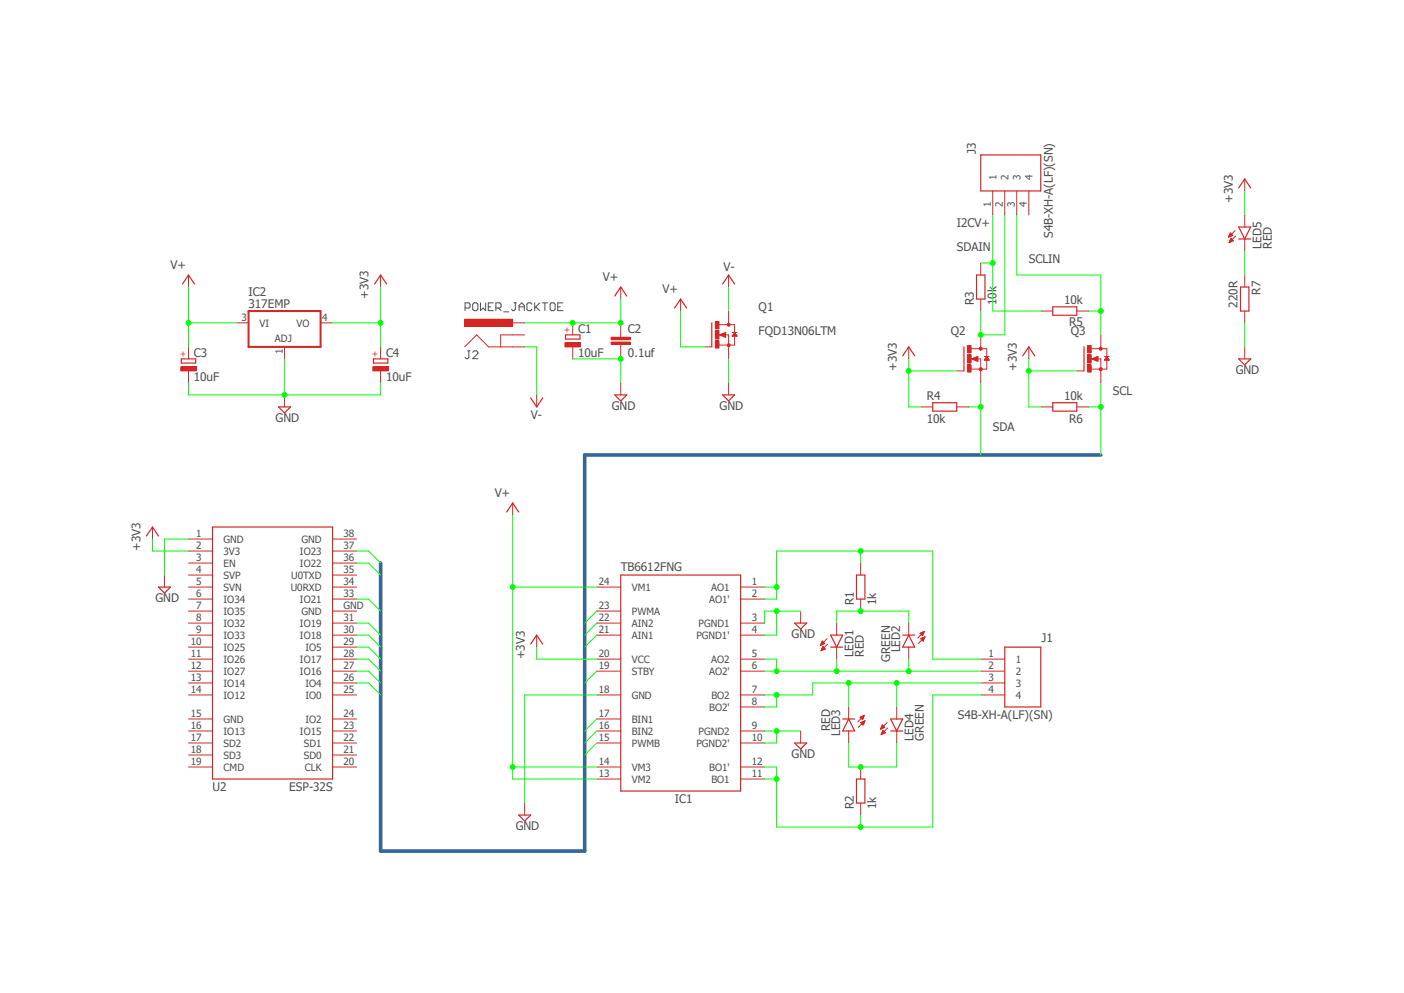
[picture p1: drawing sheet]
<svg xmlns="http://www.w3.org/2000/svg" width="297mm" height="210mm" viewBox="0 0 297 210" stroke-linecap="round" stroke-linejoin="round" font-family="sans-serif">
<path d="M27.3 29.6l242.4 150.8M269.7 29.6l-242.4 150.8" fill="none" stroke="#fff" stroke-width=".21"/>
<g fill="none" stroke="#505050" stroke-width=".21">
<path d="M98.4 65.2h.8l.2-.3v-.6l-.2-.2h-.8v1.6M98.9 74.2h.5M99.2 74.2v1.4l-.3 .3h-.3l-.2-.3M100 74.5l.3-.3h.5l.3 .3v.3l-1.1 1.1h1.1M100.3 64.1h.5l.3 .2v1.1l-.3 .3h-.5l-.3-.3v-1.1zM101.6 64.1v1.6l.6-.5 .5 .5v-1.6M103.3 64.9h.5M104.4 64.1h-1.1v1.6h1.1M104.9 65.2h.8l.3-.3v-.6l-.3-.2h-.8v1.6M105.5 65.2l.5 .5M106.6 66h1M108.7 64.1h.6"/>
<path d="M109 64.1v1.3l-.3 .3h-.2l-.3-.3M109.8 64.9h1.1M109.8 65.7v-1.1l.6-.5 .5 .5v1.1M112.5 64.3l-.2-.2h-.6l-.2 .2v1.1l.2 .3h.6l.2-.3M113.1 64.1v1.6M113.4 64.9l.8 .8M114.2 64.1l-1.1 1.1M114.7 64.1h1.1M115.3 64.1v1.6M116.6 64.1h.6l.2 .2v1.1l-.2 .3h-.6l-.2-.3v-1.1zM118 64.9h.5M119.1 64.1h-1.1v1.6h1.1"/>
</g>
<path d="M131.3 121.6h25.4v45.7h-25.4zM212.6 136.9h7.6v12.6h-7.6z" fill="none" stroke="#d62525" stroke-width=".25"/>
<g fill="none" stroke="#d62525" stroke-width=".21">
<path d="M98.3 73.4l2.5-2.6 2.6 2.6h5.1M108.5 70.8h-2.6v2.6M126.2 124.2h5.1M126.2 131.8h5.1M126.2 134.3h5.1M126.2 139.4h5.1M126.2 129.2h5.1M156.7 124.2h5.1M156.7 126.7h5.1M156.7 131.8h5.1M156.7 134.3h5.1M156.7 139.4h5.1"/>
<path d="M207.5 139.4h5.1M126.2 141.9h5.1M126.2 154.6h5.1M126.2 157.1h5.1M126.2 147h5.1M126.2 152.1h5.1M156.7 141.9h5.1M156.7 154.6h5.1M156.7 157.1h5.1M156.7 147h5.1M156.7 149.5h5.1M207.5 141.9h5.1"/>
<path d="M207.5 147h5.1M207.5 144.4h5.1M126.2 164.8h5.1M126.2 162.2h5.1M156.7 164.8h5.1M156.7 162.2h5.1"/>
</g>
<path d="M98.3 67.5h10.2v1.5h-10.2z" fill-rule="evenodd" fill="#d62525"/>
<path d="M98.3 67.5h10.2v1.5h-10.2zM108.5 70.8h2.5M108.5 73.4h2.5M108.5 68.3h2.5M131.3 60.7v2.5M131.3 81v2.5" fill="none" stroke="#d62525" stroke-width=".21"/>
<path d="M119.6 70.8h3.1v.9h-3.1zM130 62.6l1.3-1.9 1.3 1.9M130 83.5h2.6l-1.3 1.3z" fill="none" stroke="#d62525" stroke-width=".25"/>
<path d="M119.5 72.5h3.3v.9h-3.3z" fill-rule="evenodd" fill="#d62525"/>
<path d="M119.5 72.5h3.3v.9h-3.3zM121.2 68.3v2.5M121.2 73.4v2.5M131.3 70.8v.5M131.3 72.9v.5M169.4 129.2v2.6M169.4 154.6v2.5" fill="none" stroke="#d62525" stroke-width=".21"/>
<path d="M168.1 131.8h2.5l-1.2 1.3zM168.1 157.1h2.5l-1.2 1.3z" fill="none" stroke="#d62525" stroke-width=".25"/>
<path d="M129.3 72.3h4v.6h-4z" fill-rule="evenodd" fill="#d62525"/>
<path d="M129.3 72.3h4v.6h-4z" fill="none" stroke="#d62525" stroke-width=".21"/>
<path d="M129.3 71.3h4v.5h-4z" fill-rule="evenodd" fill="#d62525"/>
<g fill="none" stroke="#d62525" stroke-width=".21">
<path d="M129.3 71.3h4v.5h-4zM131.3 68.3v2.5M131.3 73.4v2.5M149.1 73.4h1.5M152 70.8h2.1v2.6M152.1 68.7h3.3v1.6M154.1 68.3v.4M154.9 70.3h1M155.4 71v2h-3.3M39.9 114h5.1M39.9 119.1h5.1M39.9 116.5h5.1"/>
<path d="M70.4 114h5M70.4 119.1h5M70.4 116.5h5M108.5 106.4v2.5M182.1 119.1v2.5M39.9 134.3h5.1M39.9 121.6h5.1M39.9 124.2h5.1M39.9 126.7h5.1M39.9 129.2h5.1M39.9 131.8h5.1M39.9 136.9h5.1"/>
<path d="M39.9 139.4h5.1M70.4 134.3h5M70.4 121.6h5M70.4 124.2h5M70.4 126.7h5M70.4 129.2h5M70.4 131.8h5M70.4 136.9h5M70.4 139.4h5M173.6 136.4h.2M173.7 136.3h.2M173.7 136.2h.5"/>
<path d="M173.7 136.1h.7M173.7 137.5h.2M173.8 136h.6M173.8 135.9h.5M173.8 137.5h.3M173.8 135.8h.4M173.8 137.4h.5M173.9 135.8h.3M173.9 137.3h.6M173.9 137.2h.6M173.9 135.7h.1M173.9 137.1h.6"/>
<path d="M173.9 135.6l-.3 .9M173.9 135.6l.6 .5-.9 .4M173.9 135.6h.1M173.9 137h.5M174 136.9h.3M174 136.8h.2M174.1 136.7l-.4 .9M174.1 136.7l.5 .5-.9 .4M174.1 136.7h.1M175 135.1l-1.4 1.4M175.1 136.2l-1.4 1.4M177 131.8v2.5"/>
<path d="M177 136.9v2.5M182.1 126.7v2.5M192.2 131.8v2.5M192.2 136.9v2.5M194.7 134h.7M194.7 133.9h.7M194.8 135.1l.9-.4-.4 .9zM194.8 135h.7M194.8 134.1h.5M194.9 135.1h.6M194.9 134.2h.4M194.9 133.8h.5"/>
<path d="M194.9 135.2h.5M195 134.2h.2M195 135.3h.4M195 135h.5M195.1 134.3h.1M195.1 135.4h.3M195.1 133.7h.4M195.2 134.5h.1M195.2 135.5h.1M195.2 134.9h.4M195.3 133.6h.2M195.5 134.8h.1"/>
<path d="M195.5 133.6l-1.4 1.4M195.5 133.6l-.3 .9M195.5 133.6l-.9 .3 .6 .6M195.6 134.7h.1M195.7 134.7l-1.4 1.4M39.9 154.6h5.1M39.9 141.9h5.1M39.9 144.4h5.1M39.9 147h5.1M39.9 152.1h5.1M39.9 157.1h5.1M39.9 159.7h5.1"/>
<path d="M70.4 154.6h5M70.4 141.9h5M70.4 144.4h5M70.4 147h5M70.4 152.1h5M70.4 157.1h5M70.4 159.7h5M179.5 149.5v2.6M179.5 154.6v2.5M182 151.8h.7M182 151.7h.7M182.1 152.8l.9-.4-.4 .9z"/>
<path d="M182.1 152.8h.7M182.1 151.8h.5M182.2 152.9h.6M182.2 151.9h.4M182.2 153h.6M182.2 151.6h.5M182.3 152h.2M182.3 153.1h.4M182.3 152.7h.5M182.4 152.1h.1M182.4 153.2h.3M182.5 152.2h.1"/>
<path d="M182.5 151.5h.3M182.5 153.2h.1M182.5 152.7h.4M182.7 151.4h.1M182.8 152.6h.1M182.8 151.3l-1.4 1.4M182.8 151.3l-.3 .9M182.8 151.3l-.9 .4 .6 .5M183 152.4l-1.4 1.4M183 152.5h.1M186.3 154.1h.2M186.4 154.1h.3"/>
<path d="M186.4 154h.5M186.4 153.9h.7M186.4 155.3h.2M186.5 153.8h.6M186.5 153.7h.5M186.5 155.2h.3M186.5 153.6h.4M186.5 155.1h.5M186.5 155h.7M186.6 153.5h.2M186.6 154.9h.6M186.6 153.5h.1"/>
<path d="M186.6 153.3l-.3 .9M186.6 153.3l.6 .5-.9 .4M186.6 153.3h.1M186.6 154.8h.5M186.7 154.7h.3M186.7 154.6h.2M186.8 154.5l.5 .5-.9 .4zM186.8 154.5h.1M187.7 152.8l-1.4 1.4M187.8 154l-1.4 1.4M189.7 149.5v2.6M189.7 154.6v2.5"/>
<path d="M39.9 162.2h5.1M70.4 162.2h5M111 169.8v2.6M182.1 162.2v2.6M182.1 169.8v2.6"/>
</g>
<g fill="none" stroke="#d62525" stroke-width=".25">
<path d="M150.6 68.3v5.1M45 111.5h25.4v53.3h-25.4zM107.2 108.3l1.3-1.9 1.2 1.9M175.7 134.3h2.6l-1.3 2.6zM175.7 136.9h2.6M181.2 121.6h1.8v5.1h-1.8zM191 134.3h2.5M192.2 134.3l1.3 2.6h-2.5zM178.3 152.1h2.5M179.5 152.1l1.3 2.5h-2.5zM188.4 152.1h2.6l-1.3 2.5zM188.4 154.6h2.6"/>
<path d="M109.7 172.4h2.6l-1.3 1.3zM181.2 164.8h1.8v5h-1.8z"/>
</g>
<path d="M153.9 68.5h.5v.4h-.5z" fill-rule="evenodd" fill="#d62525"/>
<path d="M153.9 68.5h.5v.4h-.5z" fill="none" stroke="#d62525" stroke-width=".21"/>
<path d="M153.9 72.8h.5v.4h-.5z" fill-rule="evenodd" fill="#d62525"/>
<path d="M153.9 72.8h.5v.4h-.5z" fill="none" stroke="#d62525" stroke-width=".21"/>
<path d="M151.3 72.1h.8v1.5h-.8z" fill-rule="evenodd" fill="#d62525"/>
<path d="M151.3 72.1h.8v1.5h-.8z" fill="none" stroke="#d62525" stroke-width=".21"/>
<path d="M151.3 68h.8v1.6h-.8z" fill-rule="evenodd" fill="#d62525"/>
<path d="M151.3 68h.8v1.6h-.8z" fill="none" stroke="#d62525" stroke-width=".21"/>
<path d="M151.3 69.9h.8v1.8h-.8z" fill-rule="evenodd" fill="#d62525"/>
<g fill="none" stroke="#d62525" stroke-width=".21">
<path d="M39.9 58.2v2.5M80.5 58.2v2.5M154.1 58.2v2.5M50 68.3h2.6M60.2 73.4v2.5M67.8 68.3h2.6M144 63.2v2.6M151.3 69.9h.8v1.8h-.8zM152.2 70.8l1.3-.5v1zM152.3 70.8h1.2M152.4 70.9h1.1M152.5 70.7h1"/>
<path d="M152.7 71h.8M152.7 70.7h.8M152.9 71.1h.6M153 70.6h.5M153.1 71.2h.4M153.2 70.5h.3M153.3 71.3h.2M153.4 70.4h.1M154.1 65.8v2.5M154.1 73.4v2.5M155 71h.9M155 70.9h.8"/>
<path d="M155.1 70.8h.6M155.2 70.7h.5M155.2 70.7h.4M155.3 70.6h.3M155.3 70.5h.2M155.4 70.3l.5 .8h-1zM155.4 70.4h.1M60.2 83.5v2.6M113.5 83.5v2.6M154.1 81v2.5"/>
</g>
<path d="M38.4 75.9h3v.9h-3zM38.6 60.1l1.3-1.9 1.2 1.9M79.2 60.1l1.3-1.9 1.3 1.9M142.7 65.2l1.3-2 1.2 2M152.9 60.1l1.2-1.9 1.3 1.9M58.9 86.1h2.6l-1.3 1.2zM112.3 84.2l1.2 1.9 1.3-1.9M152.9 83.5h2.5l-1.3 1.3z" fill="none" stroke="#d62525" stroke-width=".25"/>
<path d="M52.6 65.8h15.2v7.6h-15.2z" fill="none" stroke="#d62525" stroke-width=".42"/>
<path d="M38.2 77.6h3.3v.8h-3.3z" fill-rule="evenodd" fill="#d62525"/>
<path d="M38.2 77.6h3.3v.8h-3.3zM39.9 73.4v2.5M39.9 78.4v2.6" fill="none" stroke="#d62525" stroke-width=".21"/>
<path d="M79 75.9h3v.9h-3z" fill="none" stroke="#d62525" stroke-width=".25"/>
<path d="M78.9 77.6h3.3v.8h-3.3z" fill-rule="evenodd" fill="#d62525"/>
<path d="M78.9 77.6h3.3v.8h-3.3zM80.5 73.4v2.5M80.5 78.4v2.6M202.4 78.4h1.5M205.3 75.9h2.2v2.5M205.4 73.7h3.3v1.7M207.5 73.4v.3M208.2 75.4h1.1M208.7 76v2.1h-3.3M113.5 134.3v2.6" fill="none" stroke="#d62525" stroke-width=".21"/>
<path d="M203.9 73.4v5M112.3 136.2l1.2-1.9 1.3 1.9" fill="none" stroke="#d62525" stroke-width=".25"/>
<path d="M207.2 73.5h.5l.1 .2-.1 .3h-.5z" fill-rule="evenodd" fill="#d62525"/>
<path d="M207.2 73.5h.5l.1 .2-.1 .3h-.5z" fill="none" stroke="#d62525" stroke-width=".21"/>
<path d="M207.2 77.9h.5l.1 .2-.1 .2h-.5z" fill-rule="evenodd" fill="#d62525"/>
<path d="M207.2 77.9h.5l.1 .2-.1 .2h-.5z" fill="none" stroke="#d62525" stroke-width=".21"/>
<path d="M204.7 77.2h.7v1.5h-.7z" fill-rule="evenodd" fill="#d62525"/>
<path d="M204.7 77.2h.7v1.5h-.7z" fill="none" stroke="#d62525" stroke-width=".21"/>
<path d="M204.7 73.1h.7v1.5h-.7z" fill-rule="evenodd" fill="#d62525"/>
<path d="M204.7 73.1h.7v1.5h-.7z" fill="none" stroke="#d62525" stroke-width=".21"/>
<path d="M204.7 75h.7v1.8h-.7z" fill-rule="evenodd" fill="#d62525"/>
<g fill="none" stroke="#d62525" stroke-width=".21">
<path d="M204.7 75h.7v1.8h-.7zM205.7 75.9h1.1M205.7 76h1.1M205.9 75.8h.9M206 76.1h.8M206.1 75.7h.7M206.2 76.2h.6M206.3 75.6h.5M206.4 76.2h.4M206.5 75.5h.3M206.6 76.3h.2M206.8 75.4h.1"/>
<path d="M206.8 75.4l-1.2 .5 1.2 .5M206.8 75.4v1M206.8 76.4h.1M207.5 70.8v2.6M207.5 78.4v2.6M208.3 76.1h.9M208.4 76h.7M208.4 75.9h.6M208.5 75.8h.5M208.5 75.7h.5M208.6 75.6h.3M208.7 75.5h.1"/>
<path d="M208.7 75.4h.1M208.7 75.4l.6 .8h-1.1zM227.8 78.4h1.5M230.7 75.9h2.2v2.5M230.8 73.7h3.3v1.7M232.9 73.4v.3M233.6 75.4h1.1M234.1 76v2.1h-3.3"/>
</g>
<path d="M229.3 73.4v5" fill="none" stroke="#d62525" stroke-width=".25"/>
<path d="M232.6 73.5h.5v.5h-.5z" fill-rule="evenodd" fill="#d62525"/>
<path d="M232.6 73.5h.5v.5h-.5z" fill="none" stroke="#d62525" stroke-width=".21"/>
<path d="M232.6 77.9h.5v.4h-.5z" fill-rule="evenodd" fill="#d62525"/>
<path d="M232.6 77.9h.5v.4h-.5z" fill="none" stroke="#d62525" stroke-width=".21"/>
<path d="M230.1 77.2h.7v1.5h-.7z" fill-rule="evenodd" fill="#d62525"/>
<path d="M230.1 77.2h.7v1.5h-.7z" fill="none" stroke="#d62525" stroke-width=".21"/>
<path d="M230.1 73.1h.7v1.5h-.7z" fill-rule="evenodd" fill="#d62525"/>
<path d="M230.1 73.1h.7v1.5h-.7z" fill="none" stroke="#d62525" stroke-width=".21"/>
<path d="M230.1 75h.7v1.8h-.7z" fill-rule="evenodd" fill="#d62525"/>
<g fill="none" stroke="#d62525" stroke-width=".21">
<path d="M263.3 37.8v2.6M207.5 55.6v2.6M210 40.4v5.1M212.6 40.4v5.1M215.1 40.4v5.1M217.6 40.4v5.1M259.9 50.1h.1M260 50h.2M260 50h.4M260 49.9h.6M260.1 49.8h.7M260.1 51.3h.1"/>
<path d="M260.1 51.2h.2M260.1 49.7h.6M260.1 51.1h.4M260.1 49.6h.5M260.1 51h.6M260.2 49.5h.3M260.2 50.9h.7M260.2 49.4h.2M260.2 50.8h.7M260.3 49.3h.1M260.3 50.8h.5M260.3 50.7h.3"/>
<path d="M260.3 50.6h.3M260.4 50.5h.1M260.8 49.8l-.5-.5-.4 .9M260.8 49.8l-.9 .4M260.9 50.9l-.5-.5-.4 .9M260.9 50.9l-.9 .4M261.3 48.8l-1.4 1.4M261.4 49.9l-1.4 1.4M263.3 45.5v2.5M263.3 50.5v2.6M263.3 58.2v2.5M192.2 73.4v2.5"/>
<path d="M207.5 63.2v2.6M217.6 73.4v2.5M220.2 65.8h2.5M227.8 65.8h2.5M230.1 75h.7v1.8h-.7zM231 75.9h1.2M231.1 76h1.1M231.3 75.8h.9M231.3 76.1h.9M231.5 75.7h.7M231.6 76.2h.6M231.7 75.6h.5"/>
<path d="M231.8 76.2h.4M231.9 75.5h.3M232 76.3h.2M232.2 75.4h.1M232.2 76.4h.1M232.2 75.4l-1.2 .5 1.2 .5M232.2 75.4v1M232.9 70.8v2.6M232.9 78.4v2.6M233.7 76.1h.9M233.8 76h.7M233.8 75.9h.6"/>
<path d="M233.9 75.8h.5M233.9 75.7h.4M234 75.6h.3M234.1 75.5h.1M234.1 75.4h.1M234.1 75.4l.6 .8h-1.1zM263.3 65.8v2.5M263.3 73.4v2.5M194.8 86.1h2.5M202.4 86.1h2.5M220.2 86.1h2.5M227.8 86.1h2.5"/>
<path d="M32.3 111.5v2.5M34.8 121.6v2.6"/>
</g>
<g fill="none" stroke="#d62525" stroke-width=".25">
<path d="M207.5 32.8h12.7v7.6h-12.7zM262 39.8l1.3-2 1.3 2M206.6 58.2h1.8v5h-1.8zM262 48h2.6l-1.3 2.5zM262 50.5h2.6M191 75.3l1.2-1.9 1.3 1.9M216.4 75.3l1.2-1.9 1.3 1.9M222.7 64.9h5.1v1.8h-5.1zM262 75.9h2.6l-1.3 1.3zM262.4 60.7h1.8v5.1h-1.8zM197.3 85.2h5.1v1.8h-5.1zM222.7 85.2h5.1v1.8h-5.1z"/>
<path d="M31 113.4l1.3-1.9 1.2 1.9M33.5 124.2h2.6l-1.3 1.2z"/>
</g>
<path d="M232.9 96.2h-109.2v83.8h-43.2v-60.9" fill="none" stroke="#369" stroke-width=".76"/>
<path d="M164.3 116.5v7.7h-2.5" fill="none" stroke="#0f0" stroke-width=".21"/>
<circle cx="164.3" cy="124.2" r=".51" fill="#0f0"/>
<g fill="none" stroke="#0f0" stroke-width=".21">
<path d="M164.3 116.5h33v22.9h10.2M182.1 116.5v2.6M164.3 124.2v2.5h-2.5"/>
<circle cx="164.3" cy="124.2" r=".51"/>
</g>
<circle cx="182.1" cy="116.5" r=".51" fill="#0f0"/>
<g fill="none" stroke="#0f0" stroke-width=".21">
<path d="M161.8 139.4h2.5v2.5M161.8 141.9h15.2"/>
<circle cx="182.1" cy="116.5" r=".51"/>
</g>
<circle cx="164.3" cy="141.9" r=".51" fill="#0f0"/>
<g fill="none" stroke="#0f0" stroke-width=".21">
<path d="M177 139.4v2.5h30.5"/>
<circle cx="164.3" cy="141.9" r=".51"/>
</g>
<circle cx="177" cy="141.9" r=".51" fill="#0f0"/>
<g fill="none" stroke="#0f0" stroke-width=".21">
<path d="M192.2 139.4v2.5"/>
<circle cx="177" cy="141.9" r=".51"/>
</g>
<circle cx="192.2" cy="141.9" r=".51" fill="#0f0"/>
<g fill="none" stroke="#0f0" stroke-width=".21">
<path d="M161.8 147h10.1M164.3 147v2.5h-2.5"/>
<circle cx="192.2" cy="141.9" r=".51"/>
</g>
<circle cx="164.3" cy="147" r=".51" fill="#0f0"/>
<g fill="none" stroke="#0f0" stroke-width=".21">
<path d="M179.5 144.4v5.1M207.5 144.4h-35.6v2.6"/>
<circle cx="164.3" cy="147" r=".51"/>
</g>
<circle cx="179.5" cy="144.4" r=".51" fill="#0f0"/>
<g fill="none" stroke="#0f0" stroke-width=".21">
<path d="M189.7 144.4v5.1"/>
<circle cx="179.5" cy="144.4" r=".51"/>
</g>
<circle cx="189.7" cy="144.4" r=".51" fill="#0f0"/>
<g fill="none" stroke="#0f0" stroke-width=".21">
<path d="M207.5 147h-10.2v27.9h-33v-12.7h-2.5M161.8 164.8h2.5"/>
<circle cx="189.7" cy="144.4" r=".51"/>
</g>
<circle cx="164.3" cy="164.8" r=".51" fill="#0f0"/>
<g fill="none" stroke="#0f0" stroke-width=".21">
<path d="M182.1 172.4v2.5"/>
<circle cx="164.3" cy="164.8" r=".51"/>
</g>
<circle cx="182.1" cy="174.9" r=".51" fill="#0f0"/>
<g fill="none" stroke="#0f0" stroke-width=".21">
<path d="M164.3 129.2v5.1h-2.5M169.4 129.2h-7.6v2.6"/>
<circle cx="182.1" cy="174.9" r=".51"/>
</g>
<circle cx="164.3" cy="129.2" r=".51" fill="#0f0"/>
<g fill="none" stroke="#0f0" stroke-width=".21">
<path d="M161.8 154.6h7.6M164.3 154.6v2.5h-2.5"/>
<circle cx="164.3" cy="129.2" r=".51"/>
</g>
<circle cx="164.3" cy="154.6" r=".51" fill="#0f0"/>
<g fill="none" stroke="#0f0" stroke-width=".21">
<path d="M121.2 75.9h10.1v5.1"/>
<circle cx="164.3" cy="154.6" r=".51"/>
</g>
<circle cx="131.3" cy="75.9" r=".51" fill="#0f0"/>
<g fill="none" stroke="#0f0" stroke-width=".21">
<path d="M60.2 75.9v7.6h-20.3v-2.5M154.1 75.9v5.1M126.2 147h-15.2v22.8"/>
<circle cx="131.3" cy="75.9" r=".51"/>
</g>
<circle cx="60.2" cy="83.5" r=".51" fill="#0f0"/>
<g fill="none" stroke="#0f0" stroke-width=".21">
<path d="M111 68.3h10.2M263.3 68.3v5.1M80.5 81v2.5h-20.3M39.9 114h-5.1v7.6"/>
<circle cx="60.2" cy="83.5" r=".51"/>
</g>
<circle cx="121.2" cy="68.3" r=".51" fill="#0f0"/>
<g fill="none" stroke="#0f0" stroke-width=".21">
<path d="M131.3 63.2v5.1h-10.1"/>
<circle cx="121.2" cy="68.3" r=".51"/>
</g>
<circle cx="131.3" cy="68.3" r=".51" fill="#0f0"/>
<g fill="none" stroke="#0f0" stroke-width=".21">
<path d="M108.5 108.9v53.3h17.7M108.5 124.2h17.7"/>
<circle cx="131.3" cy="68.3" r=".51"/>
</g>
<circle cx="108.5" cy="124.2" r=".51" fill="#0f0"/>
<g fill="none" stroke="#0f0" stroke-width=".21">
<path d="M108.5 162.2v2.6h17.7"/>
<circle cx="108.5" cy="124.2" r=".51"/>
</g>
<circle cx="108.5" cy="162.2" r=".51" fill="#0f0"/>
<g fill="none" stroke="#0f0" stroke-width=".21">
<path d="M39.9 68.3h10.1M39.9 60.7v12.7M144 65.8v7.6h5.1"/>
<circle cx="108.5" cy="162.2" r=".51"/>
</g>
<circle cx="39.9" cy="68.3" r=".51" fill="#0f0"/>
<g fill="none" stroke="#0f0" stroke-width=".21">
<path d="M177 131.8v-2.6h15.2v2.6"/>
<circle cx="39.9" cy="68.3" r=".51"/>
</g>
<circle cx="182.1" cy="129.2" r=".51" fill="#0f0"/>
<g fill="none" stroke="#0f0" stroke-width=".21">
<path d="M179.5 157.1v5.1h10.2v-5.1"/>
<circle cx="182.1" cy="129.2" r=".51"/>
</g>
<circle cx="182.1" cy="162.2" r=".51" fill="#0f0"/>
<g fill="none" stroke="#0f0" stroke-width=".21">
<path d="M70.4 68.3h10.1M80.5 60.7v12.7M111 73.4h2.5v10.1M154.1 60.7v5.1"/>
<circle cx="182.1" cy="162.2" r=".51"/>
</g>
<circle cx="80.5" cy="68.3" r=".51" fill="#0f0"/>
<g fill="none" stroke="#0f0" stroke-width=".21">
<path d="M217.6 75.9v10.2h2.6M217.6 78.4h10.2M32.3 114v2.5h7.6M113.5 136.9v2.5h12.7"/>
<circle cx="80.5" cy="68.3" r=".51"/>
</g>
<circle cx="217.6" cy="78.4" r=".51" fill="#0f0"/>
<g fill="none" stroke="#0f0" stroke-width=".21">
<path d="M192.2 75.9v10.2h2.6M192.2 78.4h10.2"/>
<circle cx="217.6" cy="78.4" r=".51"/>
</g>
<circle cx="192.2" cy="78.4" r=".51" fill="#0f0"/>
<g fill="none" stroke="#0f0" stroke-width=".21">
<path d="M263.3 40.4v5.1M204.9 86.1h2.6M207.5 81v15.2M75.4 119.1h2.6l2.5 2.5M75.4 116.5h2.6l2.5 2.6M75.4 139.4h2.6l2.5 2.5M75.4 136.9h2.6l2.5 2.5M75.4 134.3h2.6l2.5 2.6M75.4 131.8h2.6l2.5 2.5M75.4 126.7h2.6l2.5 2.5M126.2 129.2l-2.5 2.6M126.2 131.8l-2.5 2.5"/>
<path d="M126.2 134.3l-2.5 2.6M126.2 141.9l-2.5 2.5M126.2 152.1l-2.5 2.5M126.2 154.6l-2.5 2.5M126.2 157.1l-2.5 2.6"/>
<circle cx="192.2" cy="78.4" r=".51"/>
</g>
<circle cx="207.5" cy="86.1" r=".51" fill="#0f0"/>
<g fill="none" stroke="#0f0" stroke-width=".21">
<path d="M230.3 86.1h2.6M232.9 81v15.2M75.4 144.4h2.6l2.5 2.6"/>
<circle cx="207.5" cy="86.1" r=".51"/>
</g>
<circle cx="232.9" cy="86.1" r=".51" fill="#0f0"/>
<g fill="none" stroke="#0f0" stroke-width=".21">
<path d="M212.6 45.5v25.3h-5.1v-5M75.4 141.9h2.6l2.5 2.5"/>
<circle cx="232.9" cy="86.1" r=".51"/>
</g>
<circle cx="207.5" cy="70.8" r=".51" fill="#0f0"/>
<g fill="none" stroke="#0f0" stroke-width=".21">
<path d="M215.1 45.5v12.7h17.8v12.6M230.3 65.8h2.6"/>
<circle cx="207.5" cy="70.8" r=".51"/>
</g>
<circle cx="232.9" cy="65.8" r=".51" fill="#0f0"/>
<g fill="none" stroke="#0f0" stroke-width=".21">
<path d="M207.5 55.6h2.5M210 45.5v20.3h10.2"/>
<circle cx="232.9" cy="65.8" r=".51"/>
</g>
<circle cx="210" cy="55.6" r=".51" fill="#0f0"/>
<g fill="none" stroke="#0f0" stroke-width=".21">
<path d="M263.3 53.1v5.1"/>
<circle cx="210" cy="55.6" r=".51"/>
</g>
<g font-size="2.5" fill="#505050">
<text x="206.5" y="32.6" transform="rotate(-90 206.5 32.6)">J3</text>
<text x="260.8" y="42.9" transform="rotate(-90 260.8 42.9)">+3V3</text>
<text x="202.4" y="53.1">SDAIN</text>
<text x="202.4" y="48">I2CV+</text>
<text x="222.7" y="50.3" transform="rotate(-90 222.7 50.3)">S4B-XH-A(LF)(SN)</text>
<text x="266.9" y="52.6" transform="rotate(-90 266.9 52.6)">LED5</text>
<text x="269" y="52.6" transform="rotate(-90 269 52.6)">RED</text>
<text x="36.1" y="56.9">V+</text>
<text x="127.5" y="59.4">V+</text>
<text x="153" y="57.4">V-</text>
<text x="217.6" y="55.6">SCLIN</text>
<text x="52.6" y="65.2">317EMP</text>
<text x="52.6" y="62.6">IC2</text>
<text x="78" y="63.2" transform="rotate(-90 78 63.2)">+3V3</text>
<text x="140.2" y="62">V+</text>
<text x="160.5" y="65.8">Q1</text>
<text x="206" y="64.5" transform="rotate(-90 206 64.5)">R3</text>
<text x="210.8" y="64.5" transform="rotate(-90 210.8 64.5)">10k</text>
<text x="225.1" y="64.3">10k</text>
<text x="261.8" y="65.1" transform="rotate(-90 261.8 65.1)">220R</text>
<text x="266.6" y="62.4" transform="rotate(-90 266.6 62.4)">R7</text>
<text x="122.3" y="70.4">C1</text>
<text x="132.8" y="70.4">C2</text>
<text x="160.5" y="70.8">FQD13N06LTM</text>
<text x="201.1" y="70.8">Q2</text>
<text x="226.1" y="69">R5</text>
<text x="226.5" y="70.8">Q3</text>
<text x="41" y="75.4">C3</text>
<text x="81.7" y="75.4">C4</text>
<text x="122.3" y="75.4">10uF</text>
<text x="132.8" y="75.5">0.1uf</text>
<text x="41" y="80.5">10uF</text>
<text x="81.7" y="80.5">10uF</text>
<text x="189.7" y="78.4" transform="rotate(-90 189.7 78.4)">+3V3</text>
<text x="215.1" y="78.4" transform="rotate(-90 215.1 78.4)">+3V3</text>
<text x="235.4" y="83.5">SCL</text>
<text x="261.4" y="79.1">GND</text>
<text x="58.3" y="89.2">GND</text>
<text x="112.3" y="88.6">V-</text>
<text x="129.4" y="86.7">GND</text>
<text x="152.2" y="86.7">GND</text>
<text x="196" y="89.4">10k</text>
<text x="196" y="84.6">R4</text>
<text x="225.1" y="84.5">10k</text>
<text x="226.1" y="89.4">R6</text>
<text x="210" y="91.1">SDA</text>
<text x="104.6" y="105.1">V+</text>
<text x="29.7" y="116.5" transform="rotate(-90 29.7 116.5)">+3V3</text>
<text x="131.3" y="120.9">TB6612FNG</text>
<text x="32.9" y="127.3">GND</text>
<text x="180.6" y="128" transform="rotate(-90 180.6 128)">R1</text>
<text x="185.4" y="128" transform="rotate(-90 185.4 128)">1k</text>
<text x="167.5" y="135">GND</text>
<text x="190.5" y="138" transform="rotate(-90 190.5 138)">LED2</text>
<text x="220.3" y="135.8">J1</text>
<text x="111" y="139.4" transform="rotate(-90 111 139.4)">+3V3</text>
<text x="180.6" y="138.9" transform="rotate(-90 180.6 138.9)">LED1</text>
<text x="182.7" y="138.9" transform="rotate(-90 182.7 138.9)">RED</text>
<text x="188.3" y="140" transform="rotate(-90 188.3 140)">GREEN</text>
<text x="175.6" y="154.7" transform="rotate(-90 175.6 154.7)">RED</text>
<text x="177.8" y="155.7" transform="rotate(-90 177.8 155.7)">LED3</text>
<text x="202.6" y="152.1">S4B-XH-A(LF)(SN)</text>
<text x="167.5" y="160.3">GND</text>
<text x="193.3" y="156.6" transform="rotate(-90 193.3 156.6)">LED4</text>
<text x="195.4" y="156.6" transform="rotate(-90 195.4 156.6)">GREEN</text>
<text x="45" y="167.3">U2</text>
<text x="61.2" y="167.3">ESP-32S</text>
<text x="142.7" y="169.8">IC1</text>
<text x="180.6" y="171.1" transform="rotate(-90 180.6 171.1)">R2</text>
<text x="185.4" y="171.1" transform="rotate(-90 185.4 171.1)">1k</text>
<text x="109.1" y="175.6">GND</text>
</g>
<g font-size="2.1" fill="#505050">
<text x="210.8" y="38.1" transform="rotate(-90 210.8 38.1)">1</text>
<text x="213.3" y="38.1" transform="rotate(-90 213.3 38.1)">2</text>
<text x="215.9" y="38.1" transform="rotate(-90 215.9 38.1)">3</text>
<text x="218.4" y="38.1" transform="rotate(-90 218.4 38.1)">4</text>
<text x="209.6" y="43.9" transform="rotate(-90 209.6 43.9)">1</text>
<text x="212.2" y="43.9" transform="rotate(-90 212.2 43.9)">2</text>
<text x="214.7" y="43.9" transform="rotate(-90 214.7 43.9)">3</text>
<text x="217.3" y="43.9" transform="rotate(-90 217.3 43.9)">4</text>
<text x="51.1" y="67.9">3</text>
<text x="54.9" y="69.1">VI</text>
<text x="62.7" y="69.1">VO</text>
<text x="68.2" y="67.9">4</text>
<text x="58.2" y="72.3">ADJ</text>
<text x="59.9" y="74.9" transform="rotate(-90 59.9 74.9)">1</text>
<text x="41.5" y="113.7">1</text>
<text x="72.7" y="113.7">38</text>
<text x="41.5" y="118.7">3</text>
<text x="41.5" y="116.2">2</text>
<text x="47.3" y="114.8">GND</text>
<text x="47.3" y="119.8">EN</text>
<text x="47.3" y="117.3">3V3</text>
<text x="63.5" y="117.3">IO23</text>
<text x="63.5" y="119.8">IO22</text>
<text x="63.8" y="114.8">GND</text>
<text x="72.7" y="116.2">37</text>
<text x="72.7" y="118.7">36</text>
<text x="41.5" y="121.2">4</text>
<text x="41.5" y="123.8">5</text>
<text x="47.3" y="122.4">SVP</text>
<text x="47.3" y="124.9">SVN</text>
<text x="61.5" y="124.9">U0RXD</text>
<text x="61.6" y="122.4">U0TXD</text>
<text x="72.7" y="123.8">34</text>
<text x="72.7" y="121.2">35</text>
<text x="126.7" y="123.8">24</text>
<text x="133.6" y="124.9">VM1</text>
<text x="150.5" y="124.9">AO1</text>
<text x="159" y="123.8">1</text>
<text x="41.5" y="126.3">6</text>
<text x="41.5" y="128.9">7</text>
<text x="41.5" y="131.4">8</text>
<text x="47.3" y="127.5">IO34</text>
<text x="47.3" y="130">IO35</text>
<text x="63.5" y="127.5">IO21</text>
<text x="63.8" y="130">GND</text>
<text x="72.7" y="131.4">31</text>
<text x="72.7" y="126.3">33</text>
<text x="72.7" y="128.9">GND</text>
<text x="126.7" y="131.4">22</text>
<text x="126.7" y="128.9">23</text>
<text x="133.6" y="130">PWMA</text>
<text x="150" y="127.5">AO1'</text>
<text x="159" y="126.3">2</text>
<text x="159" y="131.4">3</text>
<text x="40.3" y="136.5">10</text>
<text x="41.5" y="133.9">9</text>
<text x="47.3" y="132.5">IO32</text>
<text x="47.3" y="135.1">IO33</text>
<text x="47.3" y="137.6">IO25</text>
<text x="63.5" y="135.1">IO18</text>
<text x="63.5" y="132.5">IO19</text>
<text x="64.6" y="137.6">IO5</text>
<text x="72.7" y="133.9">30</text>
<text x="72.7" y="136.5">29</text>
<text x="126.7" y="133.9">21</text>
<text x="133.6" y="135.1">AIN1</text>
<text x="133.6" y="132.5">AIN2</text>
<text x="147.3" y="135.1">PGND1'</text>
<text x="147.8" y="132.5">PGND1</text>
<text x="159" y="133.9">4</text>
<text x="40.3" y="141.6">12</text>
<text x="40.3" y="139">11</text>
<text x="47.3" y="142.7">IO27</text>
<text x="47.3" y="140.2">IO26</text>
<text x="63.5" y="140.2">IO17</text>
<text x="63.5" y="142.7">IO16</text>
<text x="72.7" y="139">28</text>
<text x="72.7" y="141.6">27</text>
<text x="126.7" y="141.6">19</text>
<text x="126.7" y="139">20</text>
<text x="133.6" y="142.7">STBY</text>
<text x="133.6" y="140.2">VCC</text>
<text x="150" y="142.7">AO2'</text>
<text x="150.5" y="140.2">AO2</text>
<text x="159" y="139">5</text>
<text x="159" y="141.6">6</text>
<text x="209.1" y="139">1</text>
<text x="209.1" y="141.6">2</text>
<text x="214.9" y="140.2">1</text>
<text x="214.9" y="142.7">2</text>
<text x="40.3" y="144.1">13</text>
<text x="40.3" y="146.6">14</text>
<text x="47.3" y="145.2">IO14</text>
<text x="47.3" y="147.7">IO12</text>
<text x="64.6" y="145.2">IO4</text>
<text x="64.6" y="147.7">IO0</text>
<text x="72.7" y="144.1">26</text>
<text x="72.7" y="146.6">25</text>
<text x="126.7" y="146.6">18</text>
<text x="133.6" y="147.7">GND</text>
<text x="150.5" y="147.7">BO2</text>
<text x="159" y="146.6">7</text>
<text x="159" y="149.2">8</text>
<text x="209.1" y="144.1">3</text>
<text x="209.1" y="146.6">4</text>
<text x="214.9" y="145.2">3</text>
<text x="214.9" y="147.7">4</text>
<text x="40.3" y="154.3">16</text>
<text x="40.3" y="151.7">15</text>
<text x="47.3" y="155.4">IO13</text>
<text x="47.3" y="152.8">GND</text>
<text x="63.5" y="155.4">IO15</text>
<text x="64.6" y="152.8">IO2</text>
<text x="72.7" y="154.3">23</text>
<text x="72.7" y="151.7">24</text>
<text x="126.7" y="154.3">16</text>
<text x="126.7" y="151.7">17</text>
<text x="133.6" y="155.4">BIN2</text>
<text x="133.6" y="152.8">BIN1</text>
<text x="147.8" y="155.4">PGND2</text>
<text x="150" y="150.3">BO2'</text>
<text x="159" y="154.3">9</text>
<text x="40.3" y="156.8">17</text>
<text x="40.3" y="159.3">18</text>
<text x="40.3" y="161.9">19</text>
<text x="47.3" y="157.9">SD2</text>
<text x="47.3" y="160.4">SD3</text>
<text x="64.3" y="157.9">SD1</text>
<text x="64.3" y="160.4">SD0</text>
<text x="72.7" y="161.9">20</text>
<text x="72.7" y="156.8">22</text>
<text x="72.7" y="159.3">21</text>
<text x="126.7" y="161.9">14</text>
<text x="126.7" y="156.8">15</text>
<text x="133.6" y="157.9">PWMB</text>
<text x="147.3" y="157.9">PGND2'</text>
<text x="159" y="161.9">12</text>
<text x="159" y="156.8">10</text>
<text x="47.3" y="163">CMD</text>
<text x="64.5" y="163">CLK</text>
<text x="126.7" y="164.4">13</text>
<text x="133.6" y="165.5">VM2</text>
<text x="133.6" y="163">VM3</text>
<text x="150" y="163">BO1'</text>
<text x="150.5" y="165.5">BO1</text>
<text x="159" y="164.4">11</text>
</g>
<g font-size="1.8" fill="#d62525">
<text x="120.6" y="70.4" transform="rotate(-90 120.6 70.4)">+</text>
<text x="39.3" y="75.5" transform="rotate(-90 39.3 75.5)">+</text>
<text x="79.9" y="75.5" transform="rotate(-90 79.9 75.5)">+</text>
</g>
</svg>
